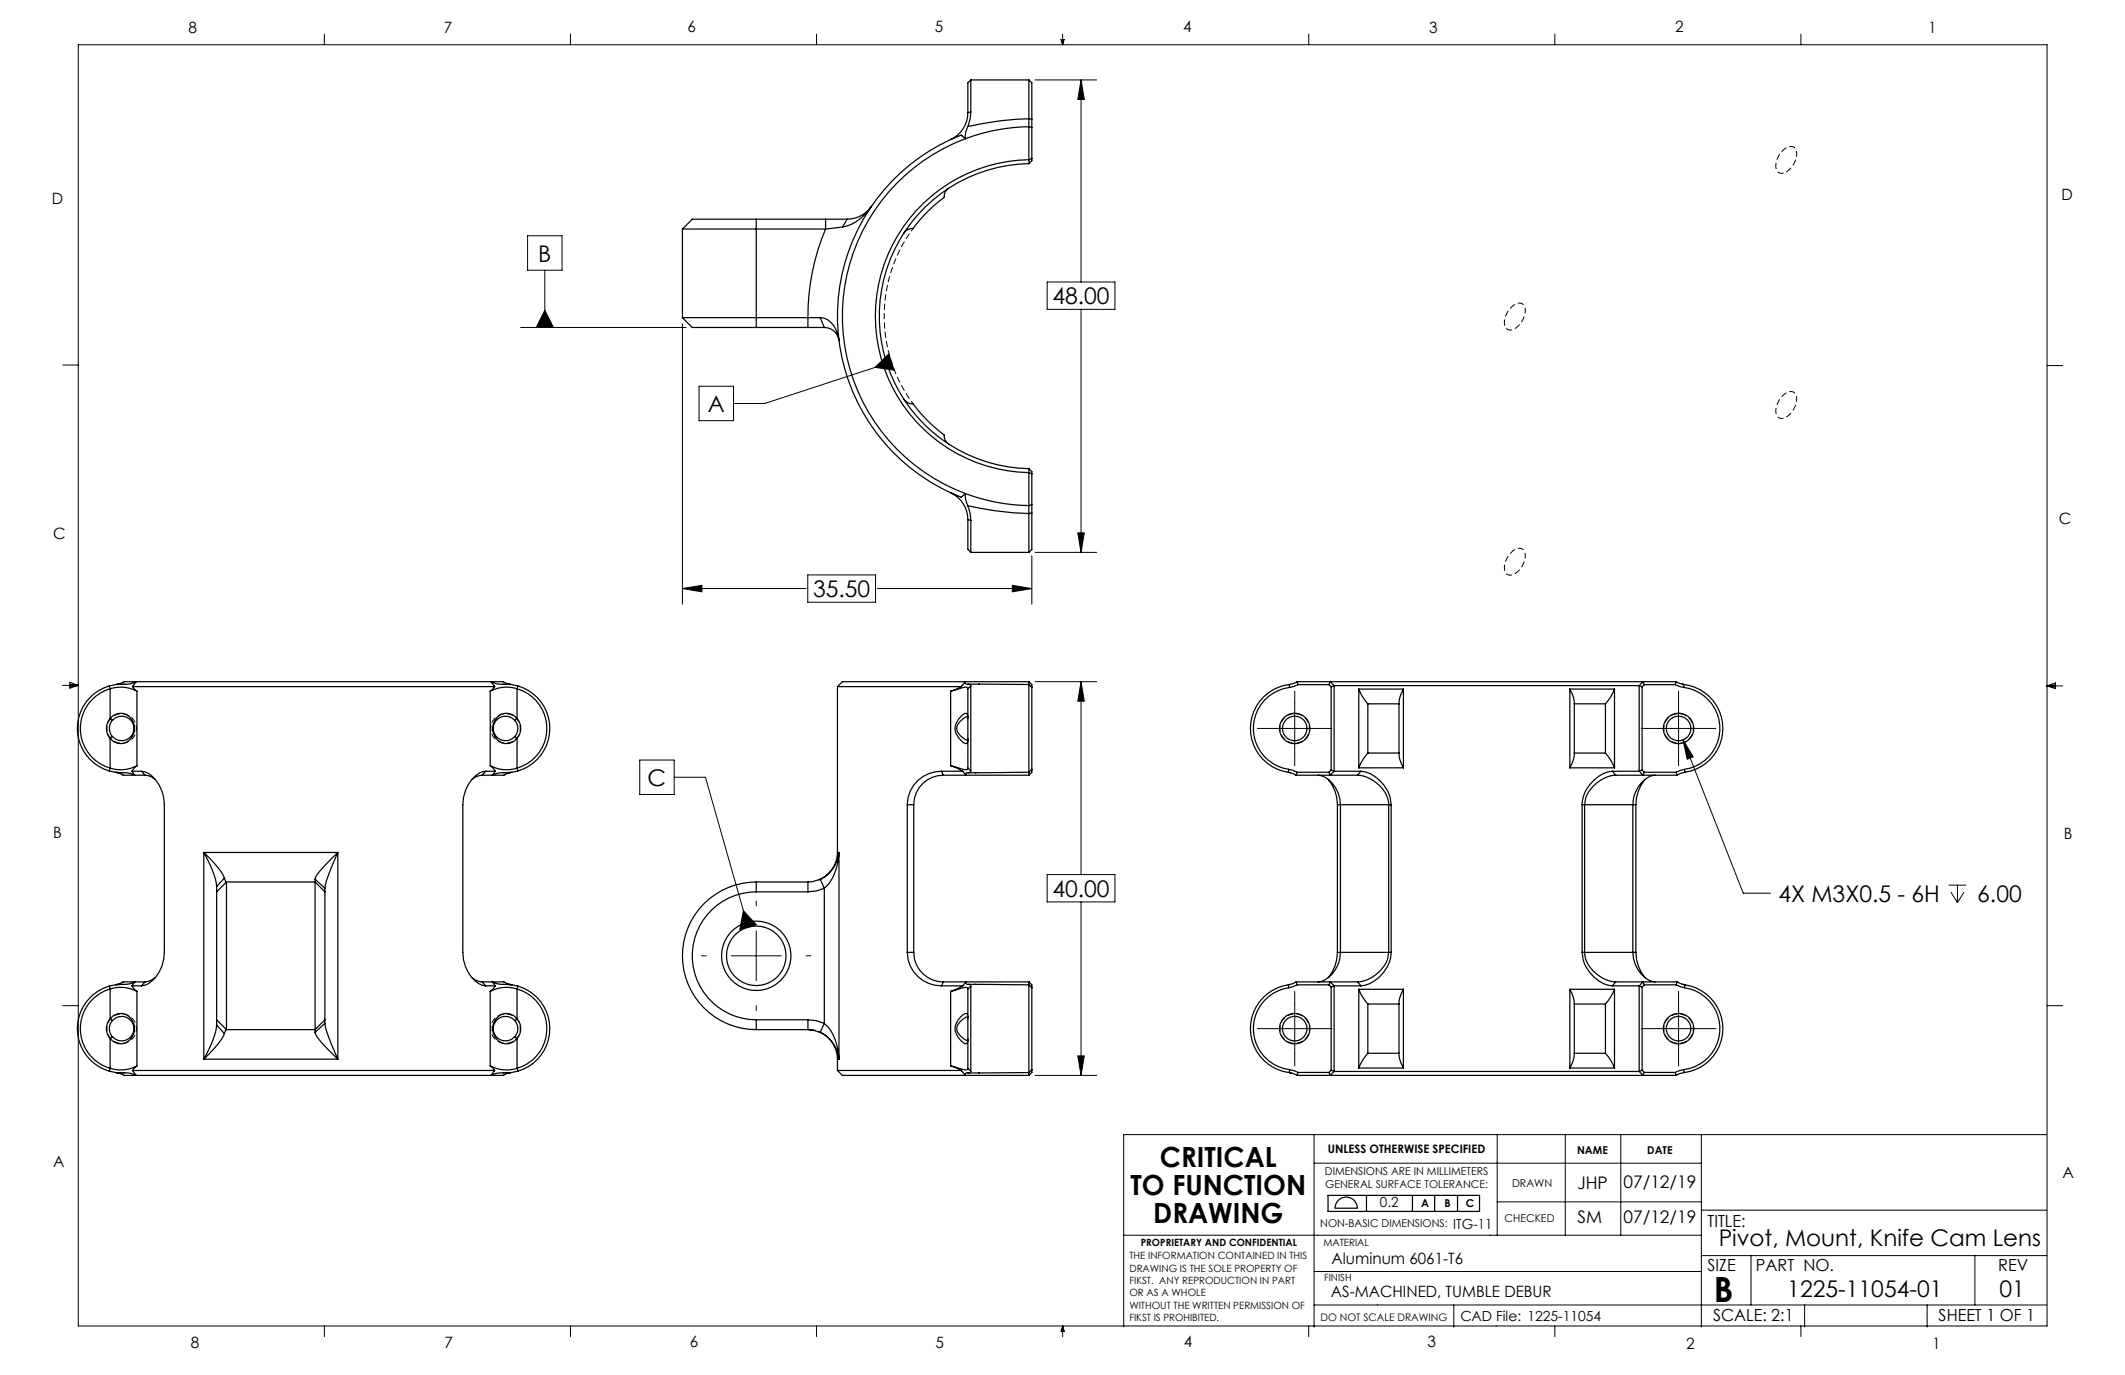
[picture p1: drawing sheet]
<svg xmlns="http://www.w3.org/2000/svg" width="432mm" height="279mm" viewBox="0 0 432 279" stroke-linecap="round" stroke-linejoin="round" font-family="sans-serif">
<g fill="none" stroke="#000" stroke-width=".25">
<path d="M197.3 16.2v6.5M197.3 16.2l-.6 .6v6.1M197.3 16.2h11.8M209.1 16.2v7.9M209.1 16.2l.6 .6v7.4M192.8 38.3a2 2 0 0 0-.9 1.8 30 30 0 0 0-6.4 6.3 2 2 0 0 0-1.8 .9M196.2 28.2l-.9-.8a39.5 39.5 0 0 0-25.1 36.8 39.5 39.5 0 0 0 25.1 36.8l.9-.7M196.2 28.2a38.5 38.5 0 0 0-25 36 38.5 38.5 0 0 0 25 36.1M196.7 25.7l-.5 1.4v1.1M196.7 22.9a6 6 0 0 1-3.5 5.5M197.3 22.7l-.1 1.3-.5 1.7M197.3 22.7l-.6 .2"/>
<path d="M209.1 25.7a38.5 38.5 0 0 0-12.9 2.5M209.1 25.7v.1M209.1 24.1a61.2 61.2 0 0 0-12.4 1.6M209.1 24.1v1.6M209.1 32.4v.1M209.1 32.4a31.8 31.8 0 0 0-31.2 31.8 31.8 31.8 0 0 0 31.2 31.8M209.1 24.1l.6 .1M209.1 25.8l.6 .1M209.1 25.8v7.4M209.1 33.2a31 31 0 0 0-30.4 31 31 31 0 0 0 30.4 31M209.1 33.2h.1M209.7 24.2v1.7"/>
<path d="M209.7 25.9v6.7l-.6 .6M209.7 32.2l-.6 .3M138.7 46.5h29.1M138.7 46.5v18M153.7 44.5h-13l-2 2M153.7 44.5v22M153.7 44.5h14.1M167.8 46.5a45.5 45.5 0 0 0-3.6 18M167.8 44.5h4.3M167.8 44.5v2M171.2 46.1l-3.4 .4M172.1 44.5a6 6 0 0 0 5-2.6 9.5 9.5 0 0 1-5.9 4.2"/>
<path d="M172.1 44.5l-.9 1.6M138.7 64.5h25.5M138.7 64.5l2 2h13M153.7 66.5h10.5M164.2 64.5h2.5M164.2 66.5h3.3M164.2 64.5v2M166.7 64.5a4.3 4.3 0 0 1 3.7 4l.1 .7a3 3 0 0 0-3-2.7M166.7 64.5l.8 2M183.7 81.2a2 2 0 0 0 1.8 .9 30 30 0 0 0 6.4 6.3 2 2 0 0 0 .9 1.8M209.1 96h.1M209.1 96l.6 .3"/>
<path d="M209.1 95.2v7.5M209.1 95.2h.1M209.1 95.2l.6 .6v6.8M193.2 100.1a6 6 0 0 1 3.5 5.5M196.2 100.3v1.1l.5 1.4M196.2 100.3a38.5 38.5 0 0 0 12.9 2.4M196.7 102.8l.5 1.6 .1 1.4M196.7 102.8a63.5 63.5 0 0 0 12.4 1.6M196.7 105.6v6l.6 .6M196.7 105.6l.6 .2M197.3 105.8v6.4M197.3 112.2h11.8"/>
<path d="M209.1 102.7v1.7M209.1 104.4v7.8M209.1 102.7h.1M209.7 102.6v1.7M209.7 104.3v7.3l-.6 .6M209.7 102.6l-.6 .1M209.7 104.3l-.6 .1M22.2 139.4a9 9 0 0 0-6.5 8.6 9 9 0 0 0 6.5 8.7M22.2 139.4l.2 .6M22.4 140a7 7 0 0 1 5.4 .5M22.4 140a8.4 8.4 0 0 0-6.1 8 8.4 8.4 0 0 0 6.1 8.1M22.4 140v6"/>
<path d="M24.8 139l-1.2 .1M26.9 139.5l.9 1M26.9 139.5h73.6M27.7 138.5h-2.5l-1.4 .5M27.7 138.5h72.1M27.7 138.5l-1.6 .5-2.6 .1-1.3 .3M27.7 138.5l-.8 1M99.8 138.5l.7 1M99.8 138.5l1.1 .4 3 .2 1.3 .3M99.8 138.5h2.4l1.6 .6M100.5 139.5l-.9 1M102.7 139l1.1 .1"/>
<path d="M105.1 140a7 7 0 0 0-5.5 .5M105.1 140a8.4 8.4 0 0 1 6 8 8.4 8.4 0 0 1-6 8.1M105.1 140v6M105.2 139.4a9 9 0 0 1 6.5 8.6 9 9 0 0 1-6.5 8.7M105.2 139.4l-.1 .6M170.2 139.5h25.1M170.2 139.5v33.7M195.3 139.5l-2.1 1M196.2 138.5v.4l.3 .1a.64 .64 0 0 1 .8 .4M196.2 138.5l-.9 1M196.2 138.5h12.9M196.2 138.5h-25l-1 1"/>
<path d="M196.7 140v16.1M196.7 140l-.1-.3-.5-.1-2.9 .9M196.8 139h2.2M197.3 139.4v17.3M197.3 139.4l-.6 .6M199 139l10.1 .1M199 139h-.1M209.1 138.5v.6M209.1 138.5l.6 .6v.6M209.1 139.1v17.8M209.1 139.1l.6 .6M209.7 139.7v16.6"/>
<path d="M209.7 139.6v.1M262 139.1a9 9 0 0 0-7.9 8.8 9 9 0 0 0 7.7 9M262 139.1l.1 .6M262.1 139.7a8.4 8.4 0 0 0-7.4 8.2 8.4 8.4 0 0 0 7.2 8.4M263.6 138.5l-1.6 .6M263.6 138.5h6.7M263.6 138.5l.2 .6M263.8 139.1l-1.7 .6M263.8 139.1h6.2M270 139.1l.5 .5M270.3 138.5h.1M270.3 138.5h63.6"/>
<path d="M270.3 138.5l-.3 .6M270.3 138.5l.8 .8M270.5 139.6v16.9M271.1 139.3h62M271.1 139.3v17.4M271.1 139.3l-.6 .3M333.1 139.3h.1M333.1 139.3l.6 .3M333.1 139.3v17.4M333.7 139.6v16.9M333.9 138.5l.2 .6M333.9 138.5l-.8 .8"/>
<path d="M333.9 138.5h.1M333.9 138.5h6.7M334.1 139.1h6.3M334.1 139.1l-.4 .5M340.4 139.1l1.7 .6M340.6 138.5l-.2 .6M340.6 138.5l1.6 .6M341.8 139h.2M342.1 139.7a8.4 8.4 0 0 1 7.4 8.2 8.4 8.4 0 0 1-7.2 8.4M342.2 139.1a9 9 0 0 1 7.9 8.8 9 9 0 0 1-7.7 9M342.2 139.1l-.1 .6M22.2 156.7l1.2 .2 2.4 .1 1.6 .5"/>
<path d="M22.4 146a2.87 2.87 0 0 1 3.7-.5 2.87 2.87 0 0 1 1.1 3.5 2.73 2.73 0 0 1-2.1 2 2.73 2.73 0 0 1-2.7-.9M22.4 146a3.1 3.1 0 0 0 0 4.1M22.4 156.1l-.2 .6M22.4 150.1v6M22.4 146l.4 .4M22.8 146.4a2.5 2.5 0 0 1 3.6-.2 2.5 2.5 0 0 1 0 3.6 2.5 2.5 0 0 1-3.6-.1M22.8 146.4a2.5 2.5 0 0 0 0 3.3M22.8 149.7l-.4 .4M23.4 156.9l.9 .2a2.58 2.58 0 0 0 2.1 .4h1M23.5 156.9l1.1 .1M26.8 156.7h2M26.8 156.7l.6 .8"/>
<path d="M27.4 157.5h2.1M27.8 155.6l-1 1.1M27.8 155.6a7 7 0 0 1-5.4 .5M27.8 140.5v15.1M28.8 156.7a5.5 5.5 0 0 1 4.1 4l.4 1.4 .1 1.4v30a7.3 7.3 0 0 1-3.9 6.7l-.7 .1M28.8 156.7l.7 .8M29.5 157.5a3.4 3.4 0 0 1 2 .9M98 157.5l-.7 .1-1.4 .8M98 157.5h2M98.7 156.7h1.9M98.7 156.7a5.5 5.5 0 0 0-4.2 4l-.3 1.4-.2 1.4v30a7.3 7.3 0 0 0 4 6.7l.7 .1M98.7 156.7l-.7 .8"/>
<path d="M99.6 155.6l1 1.1M99.6 155.6a7 7 0 0 0 5.5 .5M99.6 140.5v15.1M100.6 156.7l-.6 .8M103.8 157l-1.4 .5h-2.4M104 156.9l-1.2 .1M104.6 146.4a2.5 2.5 0 0 0-3.6-.2 2.5 2.5 0 0 0 0 3.6 2.5 2.5 0 0 0 3.6-.1M104.6 146.4a2.5 2.5 0 0 1 0 3.3M104.6 149.7l.5 .4M105.1 146a2.87 2.87 0 0 0-3.7-.5 2.87 2.87 0 0 0-1.1 3.5 2.73 2.73 0 0 0 2 2 2.73 2.73 0 0 0 2.8-.9M105.1 146a3.1 3.1 0 0 1 0 4.1M105.1 156.1l.1 .6"/>
<path d="M105.1 150.1v6M105.1 146l-.5 .4M105.2 156.7l-1.2 .2-2.8 .2-1.2 .4M191.3 156.7h4.3M191.3 156.7a6.9 6.9 0 0 0-6.9 6.8M191.3 156.7l.4 .8M191.7 157.5h4.6M191.7 157.5a6 6 0 0 0-6 6M193.2 155.6l1.2 .4 1.2 .7M193.2 155.6l2 .6a1.58 1.58 0 0 0 1.4 .1l.1-.2M193.2 140.5v15.1M195.6 156.7l.7 .8"/>
<path d="M196.3 157.5h12.8M196.6 157l-.3 .1v.4M196.6 145.6a3.4 3.4 0 0 0-2.2 2.4 3.3 3.3 0 0 0 2.2 2.5M196.7 146l-.2-1a2.01 2.01 0 0 0-1.8 1.2 2.95 2.95 0 0 0 .5 4.2l.9 .7h.4l.2-1M196.7 156.1l.6 .6M197.3 156.7l-.1 .2-.5 .1M209.1 156.9v.6M209.1 156.9l-12.3 .1M209.7 156.3v.6l-.6 .6M209.7 156.3l-.6 .6M209.7 156.3v.2M261.8 156.9l1.6 .6"/>
<path d="M261.9 156.3l1.7 .6M261.9 156.3l-.1 .6M262 157h.2M263.4 157.5h6.9M263.6 156.9h6.4M263.6 156.9l-.2 .6M267.8 157.5a5.5 5.5 0 0 1 4.4 4.7l.2 1.3v30a6.3 6.3 0 0 1-4.1 6h-.5M269.9 158.4a7.8 7.8 0 0 1 1.9 5.1M270 156.9l.3 .6M270.3 157.5h5.6M270.3 157.5h.1M270.5 156.5l-.5 .4"/>
<path d="M270.5 156.5l.6 .2M271.1 156.7h5.4M271.1 156.7l-.8 .8M275.9 157.5a7.2 7.2 0 0 1 6.2 5.3l.1 30.7a6.9 6.9 0 0 1-4.9 5.8l-1.4 .2M276.1 140h9.1M276.1 156h9.1M276.1 140a9.7 9.7 0 0 0 1.8 3M276.1 140v16M276.5 156.7a7.3 7.3 0 0 1 6.2 6.8M276.5 156.7l-.6 .8M277.9 143h6.4M277.9 153a9.7 9.7 0 0 0-1.8 3"/>
<path d="M277.9 153h6.4M277.9 143v10M284.3 153a5.7 5.7 0 0 0 .9 3M284.3 143v10M285.2 140a5.7 5.7 0 0 0-.9 3M285.2 140v16M319 140h9.1M319 156h9.1M319 140a5.7 5.7 0 0 1 .9 3M319 140v16M319.9 153h6.3M319.9 153a5.7 5.7 0 0 1-.9 3"/>
<path d="M319.9 143h6.3M319.9 143v10M326.2 153a9.7 9.7 0 0 1 1.9 3M326.2 143v10M327.6 156.7h5.5M327.6 156.7a7.3 7.3 0 0 0-6.1 6.8M327.6 156.7l.7 .8M328.1 140a9.7 9.7 0 0 1-1.9 3M328.1 140v16M328.3 157.5h5.6M328.3 157.5a7.2 7.2 0 0 0-6.1 4.7l-.2 1.3v30a6.9 6.9 0 0 0 6.3 6M333.1 156.7l.8 .8"/>
<path d="M333.1 156.7h.1M333.7 156.5l.4 .4M333.7 156.5l-.6 .2M333.9 157.5h.1M333.9 157.5h6.9M334.1 156.9l-.2 .6M334.1 156.9h6.5M334.3 158.4a7.8 7.8 0 0 0-1.9 5.1M336.3 157.5a5.5 5.5 0 0 0-4.4 4.7l-.1 1.3v30a6.4 6.4 0 0 0 3.8 5.9l.7 .1M340.6 156.9l.2 .6M342.3 156.3l-1.7 .6M342.3 156.3l.1 .6"/>
<path d="M342.4 156.9l-1.6 .6M41.4 173.2a19 19 0 0 1 4.2 5.2M41.4 173.2h27.2M41.4 173.2a20.1 20.1 0 0 1 2.6 7M41.4 173.2v42M45.6 178.4l.4 .8M45.6 178.4l-1.6 1.8M46 179.2v30M46 179.2h18M46 179.2l-2 2M64 179.2v30M64 179.2l2 2"/>
<path d="M64 178.7v.5M64 178.7l2 1.8M68.6 173.2l-.6 .7a20.2 20.2 0 0 0-3.9 4.6l-.1 .2M68.6 173.2l-.3 .9a29.8 29.8 0 0 0-2.3 6.4M68.6 173.2v42M153.7 179.2a15 15 0 0 0-15 15 15 15 0 0 0 15 15M153.7 179.2h10.5M153.7 179.2v2M164.2 179.2v2M166.7 178.7l.8 1.8M166.7 178.7l-1.6 .5h-.9M170.2 173.2a6 6 0 0 1-3.8 5.6"/>
<path d="M170.2 173.2h.3M170.5 173.2a6.9 6.9 0 0 1-3.8 5.5M170.5 173.2a11.5 11.5 0 0 1-2.3 6.7l-.7 .6M170.5 173.2v42M184.4 163.5v30M184.4 163.5h1.3M185.7 163.5v30M271.8 163.5h10.9M271.8 163.5v30M282.7 163.5v30M321.5 163.5h10.9M321.5 163.5v30"/>
<path d="M332.4 163.5v30M27.4 199.5h-2.4l-1.4 .6M27.4 199.5h2.1M27.4 199.5l-1.1 .4-2.9 .2-1.2 .3M27.4 199.5l-.6 .8M29.5 199.5l-.7 .8M31.5 198.7l-1.3 .7-.7 .1M44 181.2v26M44 180.2v1M66 181.2v26M66 180.5v.7M95.9 198.7a3.4 3.4 0 0 0 2.1 .8"/>
<path d="M98 199.5h2M98 199.5l.7 .8M100 199.5l1.7 .5 2.3 .1 1.2 .3M100 199.5h.6a3.5 3.5 0 0 1 2.6 .4l.8 .2-1.2-.1M100 199.5l.6 .8M153.7 181.2a13 13 0 0 0-13 13 13 13 0 0 0 13 13M153.7 181.2h10.5M167.5 180.5l-1.6 .5-1.7 .2M167.5 180.5v27.4M184.4 193.5a6.9 6.9 0 0 0 6.9 6.8M184.4 193.5h1.3M185.7 193.5a6 6 0 0 0 6 6"/>
<path d="M191.7 199.5h4.6M191.7 199.5l-.4 .8M196.3 199.5v.4l.2 .1M196.3 199.5h12.8M196.3 199.5l-.7 .8M209.1 199.5v.6M209.1 199.5l.6 .6v.6M263.4 199.5l-1.6 .6M263.4 199.5h6.9M263.4 199.5l.2 .6M270.3 199.5h.1M270.3 199.5h5.6"/>
<path d="M270.3 199.5l-.3 .6M270.3 199.5l.8 .8M271.8 193.5a8 8 0 0 1-1.9 5.2M271.8 193.5h10.9M275.9 199.5l.6 .8M282.7 193.5a7.3 7.3 0 0 1-6.2 6.8M321.5 193.5a7.3 7.3 0 0 0 6.1 6.8M321.5 193.5h10.9M328.3 199.5h5.6M328.3 199.5l-.7 .8M332.4 193.5a8 8 0 0 0 1.9 5.2M333.9 199.5l.2 .6"/>
<path d="M333.9 199.5l-.8 .8M333.9 199.5h.1M333.9 199.5h6.9M340.8 199.5l-.2 .6M340.8 199.5l1.6 .6M22.2 217.7l1.3 .2 3 .2 1.2 .4M22.2 200.4a9 9 0 0 0-6.5 8.6 9 9 0 0 0 6.5 8.7M22.2 200.4l.2 .6M22.4 201a7 7 0 0 1 5.4 .5M22.4 207a2.87 2.87 0 0 1 3.7-.5 2.87 2.87 0 0 1 1.1 3.5 2.73 2.73 0 0 1-2.1 2 2.73 2.73 0 0 1-2.7-.9M22.4 207a3.1 3.1 0 0 0 0 4.1M22.4 201a8.4 8.4 0 0 0-6.1 8 8.4 8.4 0 0 0 6.1 8.1"/>
<path d="M22.4 217.1l-.2 .6M22.4 201v6M22.4 211.1v6M22.4 207l.4 .4M22.8 207.4a2.5 2.5 0 0 1 3.6-.2 2.5 2.5 0 0 1 0 3.6 2.5 2.5 0 0 1-3.6-.1M22.8 207.4a2.5 2.5 0 0 0 0 3.3M22.8 210.7l-.4 .4M24.6 200l-1.1 .1M24.8 218h-1.2l1.6 .5h2.5M26.8 200.3l1 1.2M26.8 200.3h2M26.9 217.5l.8 1"/>
<path d="M26.9 217.5h73.6M27.7 218.5h72.1M27.8 216.6l-.9 .9M27.8 216.6a7 7 0 0 1-5.4 .5M27.8 201.5v15.1M41.4 215.2h27.2M44 208.3l1.6 1.7M44 207.2v1.1M44 208.3a18.7 18.7 0 0 1-2.6 6.9M44 207.2l2 2M45.6 210a17.3 17.3 0 0 1-4.2 5.2M46 209.2l-.4 .8"/>
<path d="M46 209.2h18M64 209.2v.6M64 209.8a11.9 11.9 0 0 0 3.4 4.2l1.2 1.2M66 207.2v.7M66 207.9a32.8 32.8 0 0 0 2.6 7.3M66 207.2l-2 2M66 207.9l-2 1.9M98.7 200.3h1.9M99.6 216.6l.9 .9M99.6 216.6a7 7 0 0 0 5.5 .5M99.6 201.5v15.1M100.5 217.5l-.7 1"/>
<path d="M100.6 200.3l-1 1.2M103.7 218l-1.5 .5h-2.4M103.8 218h-1.1M104.6 207.4a2.5 2.5 0 0 0-3.6-.2 2.5 2.5 0 0 0 0 3.6 2.5 2.5 0 0 0 3.6-.1M104.6 207.4a2.5 2.5 0 0 1 0 3.3M104.6 210.7l.5 .4M105.1 201a7 7 0 0 0-5.5 .5M105.1 207a2.87 2.87 0 0 0-3.7-.5 2.87 2.87 0 0 0-1.1 3.5 2.73 2.73 0 0 0 2 2 2.73 2.73 0 0 0 2.8-.9M105.1 207a3.1 3.1 0 0 1 0 4.1M105.1 201a8.4 8.4 0 0 1 6 8 8.4 8.4 0 0 1-6 8.1M105.1 217.1l.1 .6M105.1 201v6"/>
<path d="M105.1 211.1v6M105.1 207l-.5 .4M105.2 217.7l-1.3 .2-2.6 .1-1.5 .5M105.2 200.4a9 9 0 0 1 6.5 8.6 9 9 0 0 1-6.5 8.7M105.2 200.4l-.1 .6M153.7 207.2v2M153.7 207.2h10.5M153.7 209.2h10.5M164.2 209.2l1.4 .2M164.2 209.2l.9 .1 1.6 .5M164.2 207.2l1.7 .2 1.6 .5M164.2 207.2v2"/>
<path d="M166.3 209.6a6 6 0 0 1 3.9 5.6M166.7 209.8a6.9 6.9 0 0 1 3.8 5.4M167.5 207.9a10.2 10.2 0 0 1 3 7.3M167.5 207.9l-.8 1.9M170.2 217.5h25.1M170.2 217.5l1 1h25M170.2 215.2h.3M170.2 215.2v2.3M191.3 200.3h4.3M193.2 216.6l2.1 .9M193.2 216.6l2 .6a1.58 1.58 0 0 0 1.4 .1l.1-.2M193.2 201.5v15.1"/>
<path d="M195.3 217.5l.9 1M195.6 200.3l-1.2 .7-1.2 .5M196.2 218.5h12.9M196.5 218l-.3 .1v.4M196.6 206.6a3.4 3.4 0 0 0-2.2 2.4 3.3 3.3 0 0 0 2.2 2.5M196.7 200l.5 .1 .1 .3M196.7 201v16.1M196.7 201l-.1-.3-.5-.1-2.9 .9M196.7 207l-.2-1a2.01 2.01 0 0 0-1.8 1.2 2.95 2.95 0 0 0 .5 4.2l.9 .7h.4l.2-1M196.7 217.1l.6 .6M196.8 218h2.2M196.8 200h1.5"/>
<path d="M197.3 217.7l-.1 .2-.6 .1M197.3 200.4v17.3M197.3 200.4l-.6 .6M198.1 200l11 .1M198.9 218h.1M209.1 200.1v17.9M209.1 218v.5M209.1 218h-10.1M209.1 200.1l.6 .6M209.7 200.7v16.7M209.7 217.4v.5l-.6 .6M209.7 217.4l-.6 .6"/>
<path d="M209.7 200.6v.1M209.7 217.4v.1M261.8 200.1a9 9 0 0 0-7.7 9 9 9 0 0 0 7.9 8.9M261.8 200.1l.1 .6M261.9 200.7a8.4 8.4 0 0 0-7.2 8.4 8.4 8.4 0 0 0 7.4 8.3M262 218l1.6 .5M262.1 217.4l1.7 .5M262.1 217.4l-.1 .6M262.1 218h.2M263.6 200.1l-1.7 .6M263.6 200.1h6.4M263.6 218.5h6.7"/>
<path d="M263.8 217.9h6.2M263.8 217.9l-.2 .6M270 217.9l.3 .6M270 200.1l.5 .5M270.3 218.5h63.6M270.3 218.5h.1M270.5 200.6v16.9M270.5 217.5l.6 .2M270.5 217.5l-.5 .4M271.1 217.7h62M271.1 200.3h5.4M271.1 200.3v17.4"/>
<path d="M271.1 200.3l-.6 .3M271.1 217.7l-.8 .8M276.1 217h9.1M276.1 201h9.1M276.1 201a9.7 9.7 0 0 0 1.8 3M276.1 201v16M277.9 204h6.4M277.9 214a9.7 9.7 0 0 0-1.8 3M277.9 214h6.4M277.9 204v10M284.3 214a5.7 5.7 0 0 0 .9 3M284.3 204v10"/>
<path d="M285.2 201a5.7 5.7 0 0 0-.9 3M285.2 201v16M319 217h9.1M319 201h9.1M319 201a5.7 5.7 0 0 1 .9 3M319 201v16M319.9 214h6.3M319.9 214a5.7 5.7 0 0 1-.9 3M319.9 204h6.3M319.9 204v10M326.2 214a9.7 9.7 0 0 1 1.9 3M326.2 204v10"/>
<path d="M327.6 200.3h5.5M328.1 201a9.7 9.7 0 0 1-1.9 3M328.1 201v16M333.1 200.3h.1M333.1 217.7l.8 .8M333.1 200.3v17.4M333.1 200.3l.6 .3M333.1 217.7h.1M333.7 200.6v16.9M333.7 217.5l.4 .4M333.7 217.5l-.6 .2M333.9 218.5h.1"/>
<path d="M333.9 218.5h6.7M334.1 217.9l-.2 .6M334.1 217.9h6.3M334.1 200.1h6.5M334.1 200.1l-.4 .5M340.4 217.9l.2 .6M340.6 200.1l1.7 .6M342 200l.2 .1M342.1 217.4l-1.7 .5M342.1 217.4l.1 .6M342.2 218l-1.6 .5M342.3 200.7a8.4 8.4 0 0 1 7.2 8.4 8.4 8.4 0 0 1-7.4 8.3"/>
<path d="M342.4 200.1a9 9 0 0 1 7.7 9 9 9 0 0 1-7.9 8.9M342.4 200.1l-.1 .6M269.9 242.9h30.7v3.3h-30.7zM271.9 244a2.26 2.26 0 0 1 2.5-.6 2.26 2.26 0 0 1 1.4 2.1h-4.5a2.26 2.26 0 0 1 .6-1.5zM277.7 242.9v3.3M287 242.9v3.3M291.5 242.9v3.3M296.2 242.9v3.3"/>
<circle cx="263.1" cy="148" r="2.5"/>
<circle cx="263.1" cy="148" r="3.1"/>
<circle cx="341.1" cy="148" r="2.5"/>
<circle cx="341.1" cy="148" r="3.1"/>
<circle cx="153.7" cy="194.2" r="6.1"/>
<circle cx="153.7" cy="194.2" r="7"/>
<circle cx="263.1" cy="209" r="2.5"/>
<circle cx="263.1" cy="209" r="3.1"/>
<circle cx="341.1" cy="209" r="2.5"/>
<circle cx="341.1" cy="209" r="3.1"/>
</g>
<g fill="none" stroke="#000" stroke-width=".2">
<path d="M15.9 9.1h400.1v260.3h-400.1zM65.9 6.9v2.2M115.9 6.9v2.2M165.9 6.9v2.2M210.3 16.2h12.5M215.6 8h.6l-.3 1.1zM215.7 8l.2 1.1M215.9 6.9v2.2M216 8l-.1 1.1M219.7 16.2v41.1M219.7 16.2l.6 4h-1.3zM265.9 6.9v2.2"/>
<path d="M315.9 6.9v2.2M365.9 6.9v2.2M107.2 47.9h7v7h-7zM110.7 54.9v11.6M212.8 57.3h13.8v5.6h-13.8zM12.7 74.2h3.2M105.8 66.5h33.6M110.7 63l1.8 3.5h-3.5zM138.7 65.8v57M142.1 78.5h7v7h-7zM177.8 74.7l2.8-2.8 1.1 3.3zM181.2 73.6l-25.8 8.4h-6.3"/>
<path d="M219.7 62.9v49.3M416 74.3h3.1M138.7 119.6h25.1M138.7 119.6l3.9-.7v1.4zM164.1 116.8h13.8v5.6h-13.8zM178.3 119.6h31.4M205.7 118.9l4 .7-4 .7zM209.7 112.9v9.9M210.3 112.2h12.5M219 108.3h1.3l-.6 3.9zM12.7 139.3h3.2M14.2 139l1.7 .3"/>
<path d="M14.2 138.7l1.7 .6-1.7 .5zM15.9 139.3l-1.7 .2M210.3 138.5h12.5M219.7 138.5v39.2M219.7 138.5l.6 4h-1.3zM416 139.4h3.1M416 139.4l1.7-.6v1.1zM416 139.4l1.7 .2M417.7 139.1l-1.7 .3M130 154.4h7v7h-7zM137 157.9h6.3l8.7 30.5M258 148h10.2"/>
<path d="M263.1 142.9v10.2M336 148h10.2M341.1 142.9v10.2M342 150.3l12.2 31.2h5.6M342 150.3l2.1 3.5-1.3 .5zM212.8 177.7h13.8v5.6h-13.8zM396 179.9h3.5M397.8 179.9v3.5M148.6 194.2h10.1M151.1 185l2.6 2.9-3.4 1zM153.7 189.1v10.2M219.7 183.3v35.2"/>
<path d="M396.4 181.3l1.4 2.1M399.1 181.3l-1.3 2.1M12.7 204.4h3.2M210.3 218.5h12.5M219 214.6h1.3l-.6 3.9zM258 209h10.2M263.1 203.9v10.2M336 209h10.2M341.1 203.9v10.2M416 204.4h3.1M267 230.6v39.1M267 236.4h78.7"/>
<path d="M304.2 230.6v20.4M318.1 230.6v20.4M329.3 230.6v20.4M345.7 230.6v39.1M415.8 230.6h-187.5v39M228.3 251h117.5M267 258.4h78.7M304.2 244.2h41.5M345.7 255.1h70.1M345.7 245.9h70.1M355.8 255.1v10.1M401.3 255.1v10.1"/>
<path d="M65.9 269.4v2.2M115.9 269.4v2.2M165.9 269.4v2.2M215.9 269.4v2.2M215.9 269.4l.4 1.1h-.7zM215.9 269.4l.2 1.1M215.9 269.4l-.1 1.1M265.9 269.4v2.2M267 265.2h148.8M295.4 265.2v4.5M304 269.4v.1M315.9 269.4v2.2"/>
<path d="M365.9 269.4v2.2M366.7 265.2v4.5M391.6 265.2v4.5"/>
</g>
<path d="M185.5 46.4a30 30 0 0 0 0 35.7" fill="none" stroke="#000" stroke-width=".2" stroke-dasharray="1.3 .6" stroke-dashoffset=".6" stroke-linecap="butt"/>
<path d="M365.1 31.3a4.1 4.1 0 0 1-3.1 3.9 1.53 1.53 0 0 1-1.1-2.1 4 4 0 0 1 3.1-3.4 1.28 1.28 0 0 1 1.1 1.6M309.9 63.1a4.1 4.1 0 0 1-3.1 4 1.53 1.53 0 0 1-1-2.2 4 4 0 0 1 3-3.3 1.28 1.28 0 0 1 1.1 1.5M365.1 81.1a4.1 4.1 0 0 1-3.1 3.9 1.53 1.53 0 0 1-1.1-2.1 4 4 0 0 1 3.1-3.3 1.28 1.28 0 0 1 1.1 1.5M309.9 112.9a4.1 4.1 0 0 1-3.1 4 1.53 1.53 0 0 1-1-2.2 4 4 0 0 1 3-3.3 1.28 1.28 0 0 1 1.1 1.5M21.7 148a3 3 0 0 0 4.4 2.7 3 3 0 0 0 .3-5.2 3 3 0 0 0-4.7 2.3v.2M99.7 148a3 3 0 0 0 4.4 2.7 3 3 0 0 0 .3-5.2 3 3 0 0 0-4.7 2.3v.2M266.1 148a3 3 0 0 1-4.4 2.7 3 3 0 0 1-.3-5.2 3 3 0 0 1 4.7 2.3v.2M344.1 148a3 3 0 0 1-4.4 2.7 3 3 0 0 1-.3-5.2 3 3 0 0 1 4.7 2.3v.2M21.7 209a3 3 0 0 0 4.4 2.7 3 3 0 0 0 .3-5.2 3 3 0 0 0-4.7 2.3v.2M99.7 209a3 3 0 0 0 4.4 2.7 3 3 0 0 0 .3-5.2 3 3 0 0 0-4.7 2.3v.2M266.1 209a3 3 0 0 1-4.4 2.7 3 3 0 0 1-.3-5.2 3 3 0 0 1 4.7 2.3v.2M344.1 209a3 3 0 0 1-4.4 2.7 3 3 0 0 1-.3-5.2 3 3 0 0 1 4.7 2.3v.2" fill="none" stroke="#000" stroke-width=".2" stroke-dasharray="1.3 .6" stroke-dashoffset=".7" stroke-linecap="butt"/>
<g fill="none" stroke="#000" stroke-width=".2" stroke-dasharray="15.2 1.3 1.3 1.3">
<path d="M258 148h-2.5M263.1 142.9v-2.5M263.1 153.1v2.5M268.2 148h2.5M336 148h-2.5M341.1 142.9v-2.5M341.1 153.1v2.5M346.2 148h2.5M143.5 194.2h-1M153.7 184.1v-1M163.8 194.2h1M153.7 204.4v1"/>
<path d="M258 209h-2.5M263.1 203.9v-2.5M263.1 214.1v2.5M268.2 209h2.5M336 209h-2.5M341.1 203.9v-2.5M341.1 214.1v2.5M346.2 209h2.5"/>
</g>
<g fill="#000">
<path d="M151.1 185l2.6 2.9-3.4 1z"/>
<path d="M177.8 74.7l2.8-2.8 1.1 3.3zM110.7 63l1.8 3.5h-3.5z"/>
<path d="M219.7 138.5l.6 4h-1.3zM219 214.6h1.3l-.6 3.9zM219 108.3h1.3l-.6 3.9zM219.7 16.2l.6 4h-1.3zM205.7 118.9l4 .7-4 .7zM138.7 119.6l3.9-.7v1.4zM342 150.3l.8 4 1.3-.5z"/>
</g>
<text font-size="7.1" x="348.2" y="264.6">B</text>
<g font-size="5.6">
<text x="235.7" y="237.2">CRITICAL</text>
<text x="229.7" y="242.8">TO FUNCTION</text>
<text x="234.3" y="248.5">DRAWING</text>
</g>
<g font-size="4.7">
<text x="109.4" y="53.2">B</text>
<text x="213.9" y="61.8">48.00</text>
<text x="143.8" y="83.8">A</text>
<text x="165.2" y="121.4">35.50</text>
<text x="131.6" y="159.7">C</text>
<text x="213.9" y="182.3">40.00</text>
<text x="361.4" y="183.2">4X M3X0.5 - 6H</text>
<text x="401.8" y="183.2">6.00</text>
<text x="349.2" y="253.2">Pivot, Mount, Knife Cam Lens</text>
<text x="363.2" y="263.5">1225-11054-01</text>
<text x="406.3" y="263.5">01</text>
</g>
<g font-size="3.5">
<text x="320.5" y="241.6">JHP</text>
<text x="329.9" y="241.5">07/12/19</text>
<text x="320.5" y="248.6">SM</text>
<text x="329.9" y="248.5">07/12/19</text>
</g>
<g font-size="3.4">
<text x="347" y="249.4">TITLE:</text>
<text x="347" y="258.2">SIZE</text>
<text x="356.8" y="258.2">PART NO.</text>
<text x="406" y="258.2">REV</text>
<text x="348.1" y="268.5">SCALE: 2:1</text>
<text x="393.9" y="268.5">SHEET 1 OF 1</text>
</g>
<g font-size="3.2">
<text x="38.3" y="6.7">8</text>
<text x="90.2" y="6.7">7</text>
<text x="139.7" y="6.5">6</text>
<text x="190" y="6.5">5</text>
<text x="240.4" y="6.6">4</text>
<text x="290.4" y="6.7">3</text>
<text x="340.4" y="6.5">2</text>
<text x="391.9" y="6.7">1</text>
<text x="10.6" y="41.4">D</text>
<text x="418.9" y="40.7">D</text>
<text x="418.4" y="106.4">C</text>
<text x="10.8" y="109.5">C</text>
<text x="10.8" y="170.2">B</text>
<text x="419.4" y="170.6">B</text>
<text x="10.8" y="237.2">A</text>
<text x="419.1" y="239.3">A</text>
<text x="270.6" y="256.8">Aluminum 6061-T6</text>
<text x="270.4" y="263.5">AS-MACHINED, TUMBLE DEBUR</text>
<text x="38.8" y="273.8">8</text>
<text x="90.4" y="273.8">7</text>
<text x="140.2" y="273.8">6</text>
<text x="190.1" y="273.9">5</text>
<text x="240.5" y="273.8">4</text>
<text x="290" y="273.8">3</text>
<text x="342.6" y="274.1">2</text>
<text x="392.7" y="274.1">1</text>
</g>
<g font-size="2.8">
<text x="280.4" y="245.3">0.2</text>
<text x="295.3" y="249.6">ITG-11</text>
<text x="296.7" y="268.5">CAD File: 1225-11054</text>
</g>
<text font-size="2.4" x="269.8" y="234.2">UNLESS OTHERWISE SPECIFIED</text>
<g font-size="2.2">
<text x="269.2" y="238.8">DIMENSIONS ARE IN MILLIMETERS</text>
<text x="320.4" y="234.5">NAME</text>
<text x="334.7" y="234.5">DATE</text>
<text x="269.3" y="241.4">GENERAL SURFACE TOLERANCE:</text>
<text x="288.8" y="245.3">A</text>
<text x="293.5" y="245.3">B</text>
<text x="297.8" y="245.3">C</text>
<text x="307.2" y="241.2">DRAWN</text>
<text x="268.3" y="249.4">NON-BASIC DIMENSIONS:</text>
<text x="305.7" y="248.3">CHECKED</text>
</g>
<text font-size="2.1" x="268.3" y="268.5">DO NOT SCALE DRAWING</text>
<g font-size="2">
<text x="229.5" y="255.9">THE INFORMATION CONTAINED IN THIS</text>
<text x="231.8" y="253.1">PROPRIETARY AND CONFIDENTIAL</text>
<text x="268.9" y="253.1">MATERIAL</text>
<text x="229.5" y="258.4">DRAWING IS THE SOLE PROPERTY OF</text>
<text x="229.5" y="260.9">FIKST. ANY REPRODUCTION IN PART</text>
<text x="229.5" y="263.4">OR AS A WHOLE</text>
<text x="269.1" y="260.3">FINISH</text>
<text x="229.5" y="266">WITHOUT THE WRITTEN PERMISSION OF</text>
<text x="229.5" y="268.5">FIKST IS PROHIBITED.</text>
</g>
</svg>
